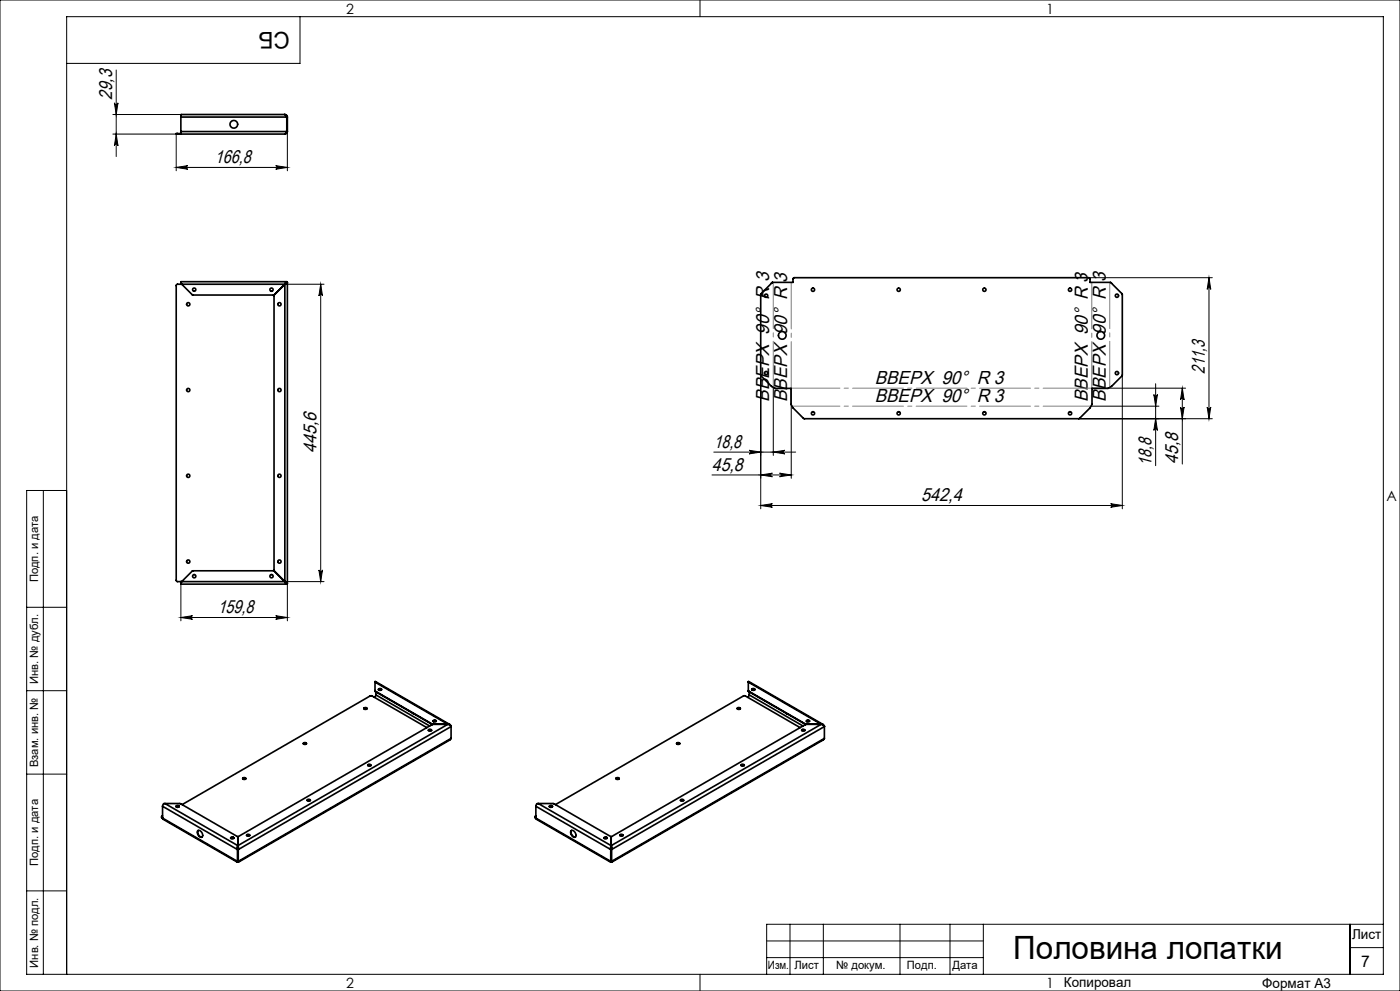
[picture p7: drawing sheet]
<svg xmlns="http://www.w3.org/2000/svg" width="420mm" height="297mm" viewBox="0 0 420 297" stroke-linecap="round" stroke-linejoin="round" font-family="sans-serif">
<g fill="none" stroke="#000" stroke-width=".3">
<path d="M0 0h420v297h-420zM90 5v14h-70M210 0v5M33.9 34.3h20.6M34.3 30.8a.54 .54 0 0 0 .6 .5 .54 .54 0 0 0 .5-.5l-.5 3.5zM34.9 21v25.9M86.2 39.4v11.8M33.9 40.2h18.9l.1 11M34.9 40.2l.5 3.5a.54 .54 0 0 0-.5-.5 .54 .54 0 0 0-.6 .5zM52.9 50.2h33.3M52.9 50.2l3.5-.6a.54 .54 0 0 0-.6 .6 .54 .54 0 0 0 .6 .5zM82.7 49.6l3.5 .6-3.5 .5a.54 .54 0 0 0 .5-.5 .54 .54 0 0 0-.5-.6z"/>
<path d="M85.5 85.2h11.7M96.2 85.2v89.1M96.2 85.2l.5 3.5a.54 .54 0 0 0-.5-.5 .54 .54 0 0 0-.5 .5zM326.6 83.2h37.1M362.7 83.2l.5 3.5a.54 .54 0 0 0-.5-.5 .54 .54 0 0 0-.5 .5zM362.7 83.2v42.3M228.2 112.4v40.1M232 116.1v20.4M237.4 116.3v27M327.5 116.3h28.2M336.7 112.4v40.1M346.2 118.2a.54 .54 0 0 0 .5 .5 .54 .54 0 0 0 .5-.5l-.5 3.5z"/>
<path d="M346.7 115v24.6M354.7 116.3l.5 3.5a.54 .54 0 0 0-.5-.5 .54 .54 0 0 0-.5 .5zM354.7 116.3v22.8M214.1 135.5h24.6M224.7 135l3.5 .5-3.5 .5a.54 .54 0 0 0 .5-.5 .54 .54 0 0 0-.5-.5zM232 135.5l3.5-.5a.54 .54 0 0 0-.5 .5 .54 .54 0 0 0 .5 .5zM323.6 125.5h40.1M327.3 121.7h20.4M346.7 125.5l.5 3.5a.54 .54 0 0 0-.5-.5 .54 .54 0 0 0-.5 .5zM354.2 122a.54 .54 0 0 0 .5 .5 .54 .54 0 0 0 .5-.5l-.5 3.5zM362.2 122a.54 .54 0 0 0 .5 .5 .54 .54 0 0 0 .5-.5l-.5 3.5zM13 147v145"/>
<path d="M20 147h-12v145h407v-287h-395v287M213.6 142.3h23.8M228.2 142.3l3.5-.5a.54 .54 0 0 0-.5 .5 .54 .54 0 0 0 .5 .6zM228.2 151.5h108.5M228.2 151.5l3.5-.5a.54 .54 0 0 0-.5 .5 .54 .54 0 0 0 .5 .5zM233.9 141.8l3.5 .5-3.5 .6a.54 .54 0 0 0 .5-.6 .54 .54 0 0 0-.5-.5zM333.2 151l3.5 .5-3.5 .5a.54 .54 0 0 0 .5-.5 .54 .54 0 0 0-.5-.5zM54.3 175.1v11M85.5 174.3h11.7M86.2 174.9v11.2M95.7 170.8a.54 .54 0 0 0 .5 .5 .54 .54 0 0 0 .5-.5l-.5 3.5zM8 182h12"/>
<path d="M54.3 185.1h31.9M54.3 185.1l3.5-.6a.54 .54 0 0 0-.6 .6 .54 .54 0 0 0 .6 .5zM82.7 184.5l3.5 .6-3.5 .5a.54 .54 0 0 0 .5-.5 .54 .54 0 0 0-.5-.6zM8 207h12M8 232h12M8 267h12M237 277v15M247 277v15M270 277v15M285 277v15M295 277v15M405 277v15"/>
<path d="M415 277h-185v15M210 292v5M230 287h65M230 282h65M405 284h10"/>
</g>
<path d="M327.3 121.7h-89.7" fill="none" stroke="#808080" stroke-width=".3" stroke-dasharray="15.2 1.3 1.3 1.3" stroke-dashoffset=".9"/>
<path d="M327.5 116.3h-90.1" fill="none" stroke="#808080" stroke-width=".3" stroke-dasharray="15.2 1.3 1.3 1.3" stroke-dashoffset=".6"/>
<path d="M232 84.6v31.5M332.9 84.6v31.5" fill="none" stroke="#808080" stroke-width=".3" stroke-dasharray="15.2 1.3 1.3 1.3" stroke-dashoffset="1.4"/>
<path d="M327.5 84.6v31.7M237.4 116.3v-31.7" fill="none" stroke="#808080" stroke-width=".3" stroke-dasharray="15.2 1.3 1.3 1.3" stroke-dashoffset="1.3"/>
<g fill="#000">
<path d="M34.9 40.2l.5 3.5a.54 .54 0 0 0-.5-.5 .54 .54 0 0 0-.6 .5zM34.3 30.8a.54 .54 0 0 0 .6 .5 .54 .54 0 0 0 .5-.5l-.5 3.5z"/>
<path d="M52.9 50.2l3.5-.6a.54 .54 0 0 0-.6 .6 .54 .54 0 0 0 .6 .5zM82.7 49.6l3.5 .6-3.5 .5a.54 .54 0 0 0 .5-.5 .54 .54 0 0 0-.5-.6z"/>
<path d="M354.7 116.3l.5 3.5a.54 .54 0 0 0-.5-.5 .54 .54 0 0 0-.5 .5zM354.2 122a.54 .54 0 0 0 .5 .5 .54 .54 0 0 0 .5-.5l-.5 3.5z"/>
<path d="M232 135.5l3.5-.5a.54 .54 0 0 0-.5 .5 .54 .54 0 0 0 .5 .5zM224.7 135l3.5 .5-3.5 .5a.54 .54 0 0 0 .5-.5 .54 .54 0 0 0-.5-.5z"/>
<path d="M346.7 125.5l.5 3.5a.54 .54 0 0 0-.5-.5 .54 .54 0 0 0-.5 .5zM346.2 118.2a.54 .54 0 0 0 .5 .5 .54 .54 0 0 0 .5-.5l-.5 3.5z"/>
<path d="M362.2 122a.54 .54 0 0 0 .5 .5 .54 .54 0 0 0 .5-.5l-.5 3.5zM362.7 83.2l.5 3.5a.54 .54 0 0 0-.5-.5 .54 .54 0 0 0-.5 .5z"/>
<path d="M228.2 151.5l3.5-.5a.54 .54 0 0 0-.5 .5 .54 .54 0 0 0 .5 .5zM333.2 151l3.5 .5-3.5 .5a.54 .54 0 0 0 .5-.5 .54 .54 0 0 0-.5-.5z"/>
<path d="M233.9 141.8l3.5 .5-3.5 .6a.54 .54 0 0 0 .5-.6 .54 .54 0 0 0-.5-.5zM228.2 142.3l3.5-.5a.54 .54 0 0 0-.5 .5 .54 .54 0 0 0 .5 .6z"/>
<path d="M95.7 170.8a.54 .54 0 0 0 .5 .5 .54 .54 0 0 0 .5-.5l-.5 3.5zM96.2 85.2l.5 3.5a.54 .54 0 0 0-.5-.5 .54 .54 0 0 0-.5 .5z"/>
<path d="M54.3 185.1l3.5-.6a.54 .54 0 0 0-.6 .6 .54 .54 0 0 0 .6 .5zM82.7 184.5l3.5 .6-3.5 .5a.54 .54 0 0 0 .5-.5 .54 .54 0 0 0-.5-.6z"/>
</g>
<g fill="none" stroke="#000" stroke-width=".5">
<path d="M54.3 39.4v.8M54.3 35.1v4.3M54.3 35.1h31.9M54.3 39.4h31.9M85.4 34.3l.6 .8M85.4 34.3h-30.9l-.2 .1v.7M85.4 34.3l.6 .3 .2 .5M85.8 34.6l.2 .5M86 39.4l-.6 .8M86 35.1v4.3M86 39.4l-.2 .5M86.2 39.4l-.2 .6-.6 .2"/>
<path d="M86.2 35.1v4.3M53.3 40h-.4l.4 .2M53.3 40.2h32.1M53.3 40v.2M53.3 40h1M54.3 84.9l3.6 3.5 24.4-.1M54.3 84.9v.3M85.4 85.2l-3.2 3.4 .1 82.6M85.4 85.2h-32.1l-.4 .4v88.5l.4 .2h32.1M85.4 85.2v89.1M86 84.4l-.6 .8M86 84.4h-31.7v.5"/>
<path d="M86 84.6l-.6 .6M86 84.4v.2M86 84.6h.2M86.2 84.6l-.8 .6M86.2 84.6v90.3M231.5 84.8l.2-.2h6.2v-1.1l.4-.3h88.3l.4 .3v1.1h6.2l3.5 3.7v24.2l-3.2 3.3-1.1 .6h-4.8v4.8l-.6 1.1-3.4 3.2h-82.4l-3.3-3.2-.6-1.1v-4.8h-4.8l-1-.6-3.3-3.3v-24.2zM231.8 84.6l-.3 .3M54.3 174.6v.5h31.7M54.3 174.3v.3M82.3 171.2l-24.4-.1-3.6 3.5M82.3 171.2l3.1 3.1M85.4 174.3l.6 .8"/>
<path d="M85.4 174.3l.6 .6M85.4 174.3l.8 .6M86 174.9v.2M86 174.9h.2M109.2 212.4l.4-.2 .5 .2M109.2 212.2a.43 .43 0 0 1 .5-.2 .43 .43 0 0 1 .3 .5h-.7zM112.5 207l.1 .1M112.5 204.4l.2-.1 22.3 12.8M112.5 204.4l.1 2.9M112.5 204.4l21.9 12.7M112.6 207.1l17.1 9.9M112.6 207.1v.2"/>
<path d="M112.6 207.3l17.1 9.8M112.7 208.2l-.4 .8M112.7 207.3v.9M112.7 208.2l16.2 9.4M113.5 206.7l.5-.2 .5 .2M113.6 206.5a.43 .43 0 0 1 .5-.2 .43 .43 0 0 1 .2 .5l-.5 .1zM123.7 213.7l.6 .3M128.1 218.1l-16.5-9.5-.5-.1-56.5 32.6M128.5 218.9l.5-.2 .5 .2M128.5 218.7a.43 .43 0 0 1 .6-.2 .43 .43 0 0 1 .2 .5l-.5 .1zM129.2 218.7l.2 .2M129.7 217.1l-58.2 33.6-.1 3.8"/>
<path d="M129.7 217l.2 .1M129.7 217v.1M129.7 217.1h.1M129.9 216.2l.5-.3 .5 .3M129.9 216a.43 .43 0 0 1 .6-.2 .43 .43 0 0 1 .2 .5h-.5zM129.9 217.1h-.2M129.9 217.1h4.5M129.9 217.1h.1M134.4 217.1l-63 36.3 .1 1.2M134.4 217.1l.9 .7-63.8 36.8M134.4 217.1l.6 .1 .3 .4M134.4 217.1h.1"/>
<path d="M135.3 217.6v3.7M135.3 217.6v.1M221.2 212.4l.4-.2 .5 .2M221.2 212.2a.43 .43 0 0 1 .5-.2 .43 .43 0 0 1 .3 .5h-.7zM224.5 207l.1 .1M224.5 204.4l.2-.1 22.2 12.8M224.5 204.4l.1 2.9M224.5 204.4l21.9 12.7M224.6 207.1l17.1 9.9M224.6 207.1v.2M224.6 207.3l17.1 9.8M224.7 208.2l-.4 .8"/>
<path d="M224.7 207.3v.9M224.7 208.2l16.2 9.4M225.5 206.7l.5-.2 .5 .2M225.5 206.5a.43 .43 0 0 1 .6-.2 .43 .43 0 0 1 .2 .5l-.5 .1zM235.7 213.7l.6 .3M240 218.1l-16.4-9.5-.5-.1-56.5 32.6M240.5 218.9l.5-.2 .5 .2M240.5 218.7a.43 .43 0 0 1 .6-.2 .43 .43 0 0 1 .2 .5l-.5 .1zM241.2 218.7l.2 .2M241.7 217.1l-58.3 33.8M241.7 217l.2 .1M241.7 217v.1"/>
<path d="M241.7 217.1h.1M241.9 216.2l.5-.3 .5 .3M241.9 216a.43 .43 0 0 1 .6-.2 .43 .43 0 0 1 .2 .5h-.5zM241.9 217.1h-.2M241.9 217.1h4.5M241.9 217.1h.1M246.4 217.1l.9 .7-63.8 36.8M246.4 217.1l.6 .1 .3 .4M246.4 217.1l-63 36.3M246.4 217.1h.1M247.3 217.6v3.7M247.3 217.6l-.1 .1"/>
<path d="M72.8 233.4l.5-.2 .5 .2M72.8 233.2a.43 .43 0 0 1 .6-.2 .43 .43 0 0 1 .2 .5l-.5 .1zM91 222.9l.5-.2 .4 .2M91 222.7a.43 .43 0 0 1 .5-.2 .43 .43 0 0 1 .3 .5l-.5 .1zM92.2 239.9l.4-.2 .5 .2M92.2 239.7a.43 .43 0 0 1 .5-.2 .43 .43 0 0 1 .3 .5l-.6 .1zM110.3 229.4l.5-.2 .5 .2M110.4 229.2a.43 .43 0 0 1 .5-.2 .43 .43 0 0 1 .3 .5h-.7zM135.3 221.3l-.3 .4-63.5 36.7M135.3 221.3l-63.8 36.9M184.8 233.4l.5-.2 .5 .2M184.8 233.2a.43 .43 0 0 1 .6-.2 .43 .43 0 0 1 .2 .5l-.5 .1z"/>
<path d="M203 222.9l.5-.2 .4 .2M203 222.7a.43 .43 0 0 1 .5-.2 .43 .43 0 0 1 .3 .5l-.5 .1zM204.1 239.9l.5-.2 .5 .2M204.2 239.7a.43 .43 0 0 1 .5-.2 .43 .43 0 0 1 .3 .5l-.6 .1zM222.3 229.4l.5-.2 .5 .2M222.3 229.2a.43 .43 0 0 1 .6-.2 .43 .43 0 0 1 .2 .5h-.6zM247.3 221.3l-.3 .4-63.5 36.7M247.3 221.3l-63.8 36.9M48.5 244.8l.1 .3M48.6 245.1l22.6 13.1M48.6 245l.2 .1M48.6 245v.1"/>
<path d="M48.8 241.6l.1 3.9 22.3 12.9M48.8 244.5l-.3 .2 .1 .3M48.8 241.6l22.4 13M49.5 240.8l21.8 12.6-.1 1.2M49.5 240.8l-.5 .1-.2 .7M49.5 240.8l4.7 .1 17 9.8 .1 3.8M52.8 241.7l.5-.2 .5 .2M52.8 241.6a.43 .43 0 0 1 .6-.2 .43 .43 0 0 1 .2 .5h-.7zM53.7 241.7l-.5 .3M59.3 249a1.2 1.2 0 0 1 1.3 .6 1.2 1.2 0 0 1-.2 1.3 1.45 1.45 0 0 1-1.1-1.9zM59.5 248.9a1.39 1.39 0 0 0 1.1 2M69.2 251.2l.5-.2 .5 .2"/>
<path d="M69.2 251a.43 .43 0 0 1 .6-.2 .43 .43 0 0 1 .2 .5l-.5 .1zM71.2 258.2v.2l.2-.2M71.2 254.6v3.6M71.3 258.1v.1zM71.3 254.5l-.1 .1M71.3 254.5l.1 3.7M71.3 258.1l-.1 .1M71.4 258.1v.1M71.4 254.5l.1 .1M71.4 254.5v3.6M71.4 258.1l.1 .1M71.4 258.1h.1"/>
<path d="M71.5 258.2v.2l-.1-.2M71.5 254.6v3.6M74 250.4l.5-.2 .4 .2M74 250.2a.43 .43 0 0 1 .5-.2 .43 .43 0 0 1 .3 .5l-.5 .1zM160.5 244.8l.1 .3M160.6 245.1l22.6 13.1M160.6 245l.2 .1M160.6 245v.1M160.8 241.6l.1 3.9 22.3 12.9M160.8 244.5l-.3 .2 .1 .3M160.8 241.6l22.4 13M161.5 240.8l-.5 .1-.2 .7"/>
<path d="M161.5 240.8l4.6 .1 17.2 10M161.5 240.8l21.8 12.6M164.8 241.7l.5-.2 .4 .2M164.8 241.6a.43 .43 0 0 1 .6-.2 .43 .43 0 0 1 .2 .5h-.7zM165.7 241.7l-.5 .3M171.3 249a1.2 1.2 0 0 1 1.3 .6 1.2 1.2 0 0 1-.2 1.3 1.45 1.45 0 0 1-1.1-1.9zM171.5 248.9a1.39 1.39 0 0 0 1.1 2M181.2 251.2l.5-.2 .4 .2M181.2 251a.43 .43 0 0 1 .6-.2 .43 .43 0 0 1 .2 .5l-.5 .1zM183.2 258.2v.2l.1-.2M183.2 254.6v3.6M183.3 253.4l-.1 1.2"/>
<path d="M183.3 253.6v.9M183.3 258.1v.1zM183.3 250.9v2.7M183.3 254.5v3.7M183.3 254.5l-.1 .1M183.3 258.1l-.1 .1M183.3 258.1l.1 .1M183.4 253.4l.1 1.2M183.4 253.6v.9M183.4 258.1v.1M183.4 254.5l.1 .1M183.4 258.1l.1 .1"/>
<path d="M183.4 258.1h-.1M183.5 258.2v.2l-.2-.2M183.5 254.6v3.6M186 250.4l.4-.2 .5 .2M186 250.2a.43 .43 0 0 1 .5-.2 .43 .43 0 0 1 .3 .5l-.5 .1z"/>
<circle cx="70.1" cy="37.3" r="1.15"/>
<circle cx="56.5" cy="91.2" r=".49"/>
<circle cx="58.3" cy="86.8" r=".49"/>
<circle cx="81.4" cy="86.8" r=".49"/>
<circle cx="83.8" cy="91.2" r=".49"/>
<circle cx="229.8" cy="88.6" r=".49"/>
<circle cx="243.9" cy="86.8" r=".49"/>
<circle cx="269.6" cy="86.8" r=".49"/>
<circle cx="295.3" cy="86.8" r=".49"/>
<circle cx="321" cy="86.8" r=".49"/>
<circle cx="335.1" cy="88.6" r=".49"/>
<circle cx="56.5" cy="116.9" r=".49"/>
<circle cx="83.8" cy="116.9" r=".49"/>
<circle cx="229.8" cy="111.8" r=".49"/>
<circle cx="234.7" cy="100.5" r="1.15"/>
<circle cx="330.2" cy="100.5" r="1.15"/>
<circle cx="335.1" cy="111.8" r=".49"/>
<circle cx="243.9" cy="123.9" r=".49"/>
<circle cx="269.6" cy="123.9" r=".49"/>
<circle cx="295.3" cy="123.9" r=".49"/>
<circle cx="321" cy="123.9" r=".49"/>
<circle cx="56.5" cy="142.6" r=".49"/>
<circle cx="83.8" cy="142.6" r=".49"/>
<circle cx="56.5" cy="168.3" r=".49"/>
<circle cx="58.3" cy="172.7" r=".49"/>
<circle cx="81.4" cy="172.7" r=".49"/>
<circle cx="83.8" cy="168.3" r=".49"/>
</g>
<text font-size="9.6" x="304" y="287.3">Половина лопатки</text>
<text font-size="6.9" x="86.9" y="9.4" transform="rotate(-180 86.9 9.4)">СБ</text>
<g font-size="5.6">
<text x="33.6" y="29.9" transform="rotate(-90 33.6 29.9)">29,3</text>
<text x="64.5" y="48.9">166,8</text>
<text x="361.4" y="112" transform="rotate(-90 361.4 112)">211,3</text>
<text x="262.4" y="115.1">ВВЕРХ 90° R 3</text>
<text x="230.8" y="120.4" transform="rotate(-90 230.8 120.4)">ВВЕРХ 90° R 3</text>
<text x="236.2" y="120.5" transform="rotate(-90 236.2 120.5)">ВВЕРХ 90° R 3</text>
<text x="262.4" y="120.5">ВВЕРХ 90° R 3</text>
<text x="326.3" y="120.5" transform="rotate(-90 326.3 120.5)">ВВЕРХ 90° R 3</text>
<text x="331.7" y="120.4" transform="rotate(-90 331.7 120.4)">ВВЕРХ 90° R 3</text>
<text x="95" y="135.8" transform="rotate(-90 95 135.8)">445,6</text>
<text x="214.1" y="134.2">18,8</text>
<text x="213.6" y="141.1">45,8</text>
<text x="345.4" y="139.6" transform="rotate(-90 345.4 139.6)">18,8</text>
<text x="353.4" y="139.1" transform="rotate(-90 353.4 139.1)">45,8</text>
<text x="276.4" y="150.2">542,4</text>
<text x="65.3" y="183.8">159,8</text>
</g>
<text font-size="4.8" x="408.3" y="289.7">7</text>
<g font-size="4.2">
<text x="103.8" y="4.2">2</text>
<text x="313.8" y="4.2">1</text>
<text x="415.9" y="150.2">A</text>
<text x="103.8" y="296.2">2</text>
<text x="313.8" y="296.2">1</text>
</g>
<g font-size="4.1">
<text x="405.6" y="281.5">Лист</text>
<text x="319.2" y="295.9">Копировал</text>
<text x="378.7" y="296">Формат А3</text>
</g>
<g font-size="3.4">
<text x="11.4" y="174.5" transform="rotate(-90 11.4 174.5)">Подп. и дата</text>
<text x="11.4" y="205" transform="rotate(-90 11.4 205)">Инв. № дубл.</text>
<text x="11.4" y="229.9" transform="rotate(-90 11.4 229.9)">Взам. инв. №</text>
<text x="11.4" y="259.5" transform="rotate(-90 11.4 259.5)">Подп. и дата</text>
<text x="11.4" y="290" transform="rotate(-90 11.4 290)">Инв. № подл.</text>
<text x="230.4" y="290.4">Изм.</text>
<text x="238.3" y="290.4">Лист</text>
<text x="250.9" y="290.4">№ докум.</text>
<text x="272.1" y="290.4">Подп.</text>
<text x="285.7" y="290.5">Дата</text>
</g>
</svg>
